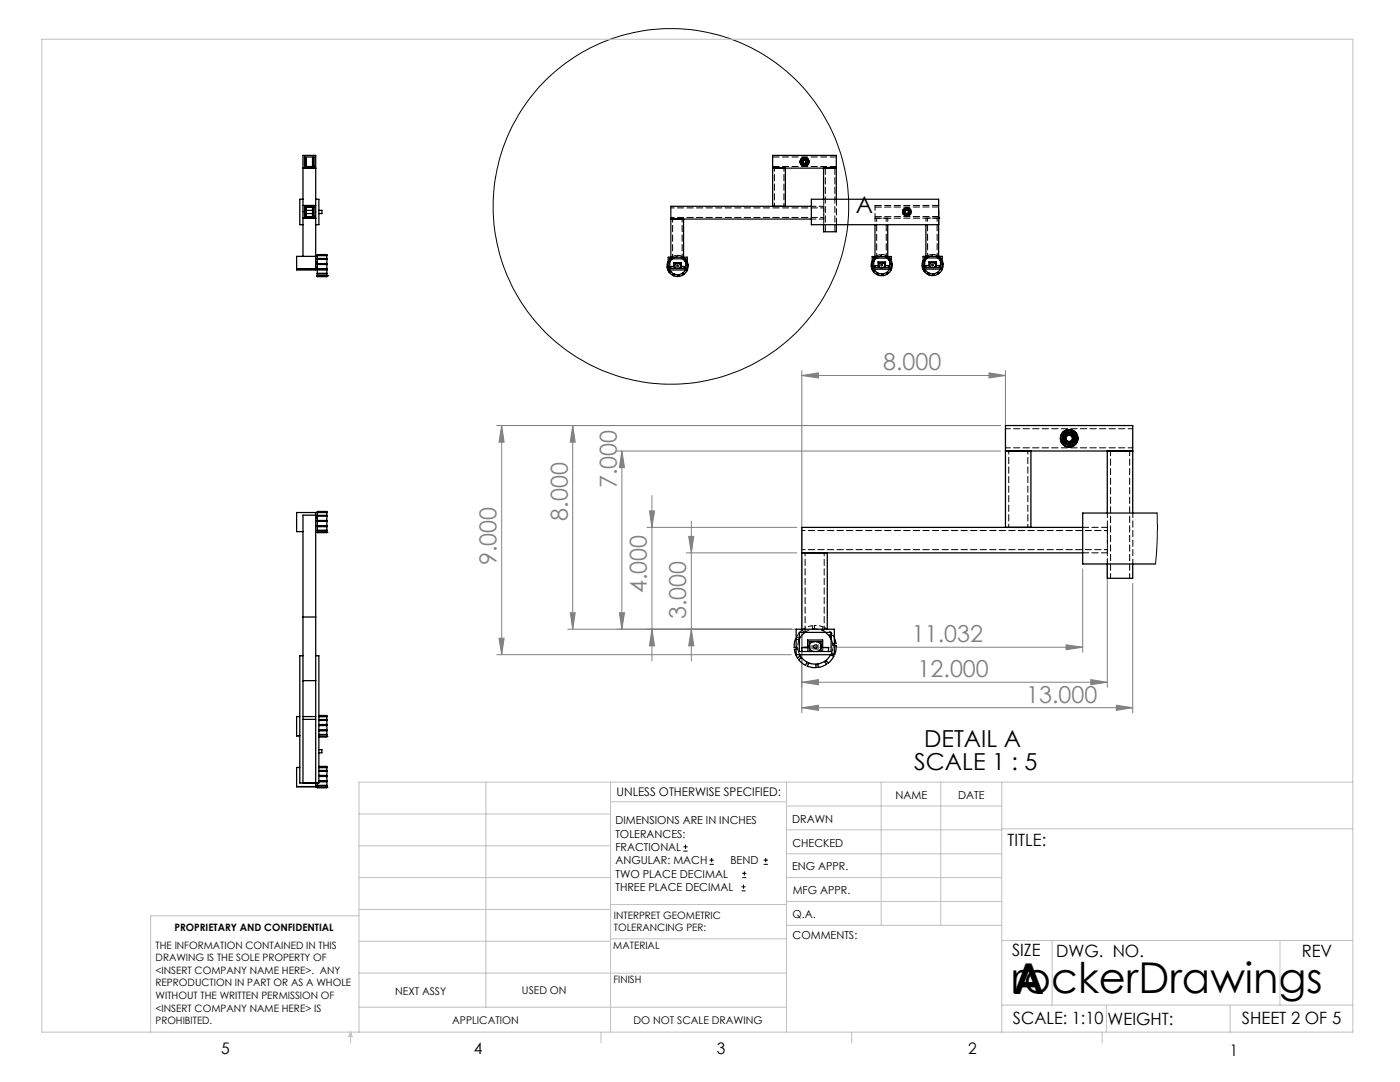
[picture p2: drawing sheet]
<svg xmlns="http://www.w3.org/2000/svg" width="279mm" height="216mm" viewBox="0 0 279 216" stroke-linecap="round" stroke-linejoin="round" font-family="sans-serif">
<g fill="none" stroke="#000" stroke-width=".2">
<path d="M136.4 169.8h.8M136.4 169h.8M136.8 168.6v.8M141.6 172.5h.9M141.6 171.6h.9M142 171.2v.8M148 177.8h.8M148 177h.8M148.1 175.1h.8M148.1 174.3h.8M148.4 176.5v.8M148.6 173.9v.8"/>
<path d="M152.4 172.5h.8M152.4 171.6h.8M152.8 171.2v.8"/>
<circle cx="133.9" cy="41.2" r="35.5"/>
</g>
<g fill="none" stroke="#808080" stroke-width=".2">
<path d="M160 74.9l3.3-.5v1zM160 73.9v35.4M160 74.9h40.7M197.4 74.4l3.3 .5-3.3 .5zM200.7 73.9v15.1M99.1 84.9h100.6M100.1 84.9l.5 3.3h-1zM100.1 84.9v45.7M114.3 84.9l.5 3.3h-1zM114.3 84.9v40.7M123.1 90h76.6M124.1 90l.5 3.3h-1z"/>
<path d="M124.1 90v35.6M130.1 98.9v33M129.1 105.2h29.9M129.6 102h1l-.5 3.2zM136.9 110.3h22.1M137.4 107h1.1l-.5 3.3zM138 104v27.9M160 111.3v30.9M216.1 113.5v16.6M221 111.3v25.8M226.1 116.4v25.8M99.1 130.6h58.8"/>
<path d="M99.6 127.4h1l-.5 3.2zM113.3 125.6h45.7M113.8 122.3h1l-.5 3.3zM123.6 122.3h1l-.5 3.3zM130.1 125.6l.5 3.3h-1zM138 125.6l.5 3.3h-1.1zM160 129.2l3.3-.5v.9zM160 129.2h56.1M160 136.1l3.3-.5v1zM160 136.1h61M212.8 128.7l3.3 .5-3.3 .4zM217.7 135.6l3.3 .5-3.3 .5z"/>
<path d="M160 141.2l3.3-.5v1zM160 141.2h66.1M222.8 140.7l3.3 .5-3.3 .5z"/>
</g>
<g fill="none" stroke="#c0c0c0" stroke-width=".2">
<path d="M8.4 7.8h261.6v198.2h-261.6zM97 156.1v44.9M121.8 156.1v49.9M121.8 160h35.2M157 156.1v49.9M175.9 156.1v28.5M187.7 156.1v28.5M199.9 156.1v49.9M270 156.1h-198.4v49.9M71.6 175.1h50.2M71.6 168.8h50.2M71.6 162.4h50.2"/>
<path d="M157 170.4h42.9M157 165.6h42.9M157 160.8h42.9M157 175.1h42.9M157 179.9h42.9M199.9 165.4h70.1M71.6 194.2h85.4M71.6 187.8h50.2M71.6 181.5h50.2M71.6 182.7h-41.5v23.3M121.8 187.3h35.2M121.8 180.5h35.2"/>
<path d="M157 184.6h42.9M199.9 187.7h70.1M210 187.7v12.9M255.4 187.7v12.9M70 206v2.1M70 206l.3 .8h-.7zM71.6 201h85.4M119.9 206v2.1M170 206v2.1M199.9 200.6h70.1M220 206v2.1M220.8 200.6v5.4"/>
<path d="M245.5 200.6v5.4"/>
</g>
<g fill="#808080">
<path d="M217.7 135.6l3.3 .5-3.3 .5zM160 136.1l3.3-.5v1z"/>
<path d="M160 141.2l3.3-.5v1zM222.8 140.7l3.3 .5-3.3 .5z"/>
<path d="M160 129.2l3.3-.5v.9zM212.8 128.7l3.3 .5-3.3 .4zM160 74.9l3.3-.5v1zM197.4 74.4l3.3 .5-3.3 .5z"/>
<path d="M130.1 125.6l.5 3.3h-1zM129.6 102h1l-.5 3.2z"/>
<path d="M113.8 122.3h1l-.5 3.3zM114.3 84.9l.5 3.3h-1zM99.6 127.4h1l-.5 3.2zM100.1 84.9l.5 3.3h-1z"/>
<path d="M138 125.6l.5 3.3h-1.1zM137.4 107h1.1l-.5 3.3z"/>
<path d="M123.6 122.3h1l-.5 3.3zM124.1 90l.5 3.3h-1z"/>
</g>
<g fill="none" stroke="#000" stroke-width=".25">
<path d="M60.5 39.8h-.7v5h.7M60.5 33.5h2.5M60.8 31.4h.3M60.8 33.2h.3M60.8 31.3h1.9v1.9h-1.9zM61.1 31.4v1.8M62.4 31.4v1.8M62.4 31.4h.3M62.4 33.2h.3M63 39.8h.6v5h-.6M154.2 33.5h12.7M156.7 33.5v7.7"/>
<path d="M159.9 32.2h.1M160 32h.1M160 32.3h-.1M160.1 31.9l.1 .1M160.1 32.6h-.1M160.2 32.6l-.1 .1M160.3 31.7l.1 .1M160.4 32.8l-.1 .1M160.4 31.7v.1M160.4 32.8v.1M160.7 32.8v.1M160.7 31.7v.1"/>
<path d="M160.7 31.7h.1M160.8 32.8v.1M160.8 31.7v.1M161 32.6v.1M161 32.6h.1M161 31.9v.1M161.1 32.3h.1M161.1 32h-.1M161.1 32.2h.1M164.4 33.5v6.3M166.9 39.8v-8.8h-12.7v10.2M59.2 53.7h.1"/>
<path d="M59.2 53.7h3.8M60.5 51.2v-20.2h2.5v22.9h-3.8v-2.7h3.8M60.5 43.5h2.5M60.5 41h2.5M60.8 41.4h.3M60.8 43.1h.3M60.8 41.3h1.9v1.9h-1.9zM60.8 41.3h1.9M61.1 41.4v1.7M61.1 42.6h1.3M61.1 42h1.3M62.4 41.9v1.2"/>
<path d="M62.4 41.4v1.7M62.4 41.4v.5M62.4 41.4h.3M62.4 43.1h.3M63 53.7h.1M63 53.6h.3M63 53.4h.3M63 52.2h.3M63.3 55v.1M63.3 55.2h.1M63.3 52.8v.9M63.3 51.8v.8"/>
<path d="M63.3 53.9v.6M63.3 51v.6M63.3 54.6v.4M63.3 50.9v-.1h1.9v.1M63.3 55h.1M63.3 55.2h1.9M63.3 55h1.9M63.3 55.1h1.9M63.3 50.9v.1M63.3 51.6v.2M63.3 52.6v.2M63.3 53.7v.2"/>
<path d="M63.3 54.5v.1M63.3 55.1v.1M63.3 52.8h1.9M63.3 53.7h1.9M63.3 51.8h1.9M63.3 52.6h1.9M63.3 53.9h1.9M63.3 54.5h1.9M63.3 51.6h1.9M63.3 51h1.9M63.3 54.6h1.9M63.3 50.9h1.9"/>
<path d="M63.6 42h.6v.6h-.6M65.2 55v.1M65.2 55.2h.1M65.2 52.8v.9M65.2 51.8v.8M65.2 53.9v.6M65.2 51v.6M65.2 54.6v.4M65.2 55h.1M65.2 50.9v.1M65.2 51.6v.2M65.2 52.6v.2"/>
<path d="M65.2 53.7v.2M65.2 54.5v.1M65.2 55.1v.1M133.4 52.3l-.3 .4v.5h.3M133.4 53.3l-.3 .1 .3 .7 .1 .1 .2-.2 .1 .2-.2 .2v.1l.7 .4 .1-.3 .2 .2-.2 .2 .6 .2h.3v-.3h.2v.2l.8-.2-.1-.3 .1-.1 .2 .2 .6-.6-.3-.2M133.4 51.3h3.8v2.6h-3.8zM133.7 53.9a1.74 1.74 0 0 0 1.5 .9 1.74 1.74 0 0 0 1.6-.9M133.7 51.6h3.1v2h-3.1zM133.9 53.6v-.4h.6v-.8h1.5v.8h.6v.4M133.9 43.7h28M134.1 51.6v.1M134.2 51.6l-.5 .7"/>
<path d="M134.6 53.6v-1h1.2v1M135.1 52.6a.49 .49 0 0 0-.5 .5 .49 .49 0 0 0 .5 .5M135.3 52.6a.49 .49 0 0 1 .5 .5 .49 .49 0 0 1-.5 .5M136.3 51.6l.5 .8M136.4 43.7v7.6M136.8 51.6v.1M136.8 53.9h.1M136.8 51.8l-.2 .2 .2 .1M137.2 52.2l.1 .5-.1 .1M137.2 53h.1l-.1 .9M161.9 41.2h-28v10.1M164.4 44.8v1.4h2.5v-1.4"/>
<path d="M174.1 53.2h-.2l.1 .6 .2 .2 .2-.1 .2 .1-.3 .2 .7 .6 .1-.3 .2 .1-.1 .3 .4 .1h.5l-.1-.3h.2l.1 .3 .7-.2-.1-.4 .2-.1 .2 .3 .4-.5 .1-.2-.2-.2M174.1 52.2l-.3 .7 .3 .1M174.1 51.2h3.8v2.5h-3.8zM174.4 51.5h3.2v1.9h-3.2zM174.4 53.7a1.77 1.77 0 0 0 3.1 0M174.6 53.4v-.4h.6v-.8h1.5v.8h.6v.4M174.6 44.8v6.4M174.8 51.5h.1M174.9 51.5l-.5 .6M175.4 53.4v-1h1.2v1M175.9 52.4a.49 .49 0 0 0-.5 .5 .49 .49 0 0 0 .5 .5M176.1 52.4a.49 .49 0 0 1 .5 .5 .49 .49 0 0 1-.5 .5"/>
<path d="M177 51.5l.6 .7M177.2 44.8v6.4M177.5 51.5h.1M177.6 53.7h.1M177.6 51.6l-.2 .2 .2 .1M177.9 52.1l.1 .5h-.1M177.9 52.8l.2 .1-.2 .8M184.2 52.1l-.2 .8 .2 .1M184.2 53.2h-.2l.3 .7 .1 .1 .2-.2 .1 .2-.2 .2v.1l.7 .5 .1-.3 .2 .1-.2 .3 .5 .1h.4v-.3l.2-.1v.4l.8-.3-.1-.3 .2-.1 .1 .2 .6-.6-.3-.2a1.77 1.77 0 0 1-3.1 0M184.2 51.2h3.8l.1 2.5h-3.8zM184.5 51.5v1.9h3.2v-1.9M184.5 51.5h3.2"/>
<path d="M184.6 51.5h-.1M184.8 53.4v-.4h.6v-.8h1.5v.8h.6v.4M184.8 44.8v6.4M185 51.5h.1M185.1 51.5l-.6 .6M185.5 53.4v-1h1.2v1M186 52.4a.49 .49 0 0 0-.5 .5 .49 .49 0 0 0 .5 .5M186.2 52.4a.49 .49 0 0 1 .5 .5 .49 .49 0 0 1-.5 .5M187.1 51.5l.6 .7M187.3 43.5h.1M187.3 44.8h-25.4v-5h25.4v11.4M187.7 51.5h.1"/>
<path d="M187.7 51.6l-.2 .2 .2 .1M188 52l.2 .6h-.2M188 52.8h.2v.1l-.1 .8M188 53.7h.1M200.7 90h25.4M205.7 90v15.2M212.1 87.3l.2 .1M212.3 86.8l.1 .1M212.3 87.5l-.2 .1M212.4 86.6l.1 .2M212.4 88.1h-.1M212.5 88.2l-.1 .1"/>
<path d="M212.9 86.3l.1 .2M213 88.5l-.1 .2M213.1 86.2v.2M213.1 88.5v.2M213.6 86.2v.2M213.6 88.5v.2M213.8 88.5l.1 .2M213.9 86.3l-.1 .2M214.2 88.2l.1 .1M214.3 88.1h.2M214.3 86.6l-.1 .2M214.5 87.5l.2 .1"/>
<path d="M214.5 86.8l-.2 .1M214.7 87.3l-.2 .1M221 90v12.4M60.5 106.1h-1.3v-3.8h3.8v54.7h-3.8v-3.9h.6M63 102.8h-2.5v53.4M63 104.9h.3M63 103.4h.3M63.3 104v.9M63.3 103v.9M63.3 105.1v.7M63.3 102.3v.5M63.3 105.9v.3"/>
<path d="M63.3 102.2v-.1h1.9v.1M63.3 106.3h.1M63.3 102.2v.1M63.3 102.8v.2M63.3 103.9v.1M63.3 104.9v.2M63.3 105.8v.1M63.3 106.2v.1M63.3 106.3h1.9M63.3 104h1.9M63.3 104.9h1.9M63.3 103.9h1.9"/>
<path d="M63.3 103h1.9M63.3 105.1h1.9M63.3 105.8h1.9M63.3 105h1.9M63.3 102.8h1.9M63.3 102.3h1.9M63.3 105.9h1.9M63.3 106.2h1.9M63.3 102.2h1.9M65.2 104v.9M65.2 103v.9M65.2 105.1v.7"/>
<path d="M65.2 102.3v.5M65.2 105.9v.3M65.2 106.3h.1M65.2 102.2v.1M65.2 102.8v.2M65.2 103.9v.1M65.2 104.9v.2M65.2 105.8v.1M65.2 106.2v.1M160 110.3h56.1M165.1 110.3v15.3M216.1 105.2h-56.1v20.4"/>
<path d="M221 112.5v2.9h5.1v-2.9M226.1 102.4v-17.5h-25.4v20.3M230.9 102.4h-14.8v10.1h14.5M60.5 130.8h-.7v25.4h3.8v-25.4h-.6M60.5 135.8h2.5M60.5 123.1h2.5M158.9 127.5h-.1l-.2 .6-.1 1.1h.4M158.9 129.6h-.4l.6 1.7 .6-.4 .2 .4-.5 .3 .1 .2 1.3 1 .2-.6 .4 .2-.3 .5 1.1 .3h.7l-.1-.6h.4l.1 .6 1.3-.4 .4-.3-.4-.5 .3-.2 .4 .5 1.1-1.3-.5-.4M158.9 125.6h7.6v5h-7.6zM159.5 126.2h6.4v3.8h-6.4zM159.6 126.2h-.1M159.6 130.6a3.5 3.5 0 0 0 6.2 0"/>
<path d="M160 130v-.8h1.2v-1.5h3v1.5h1.1v.8M160.4 126.2h.1M160.6 126.2l-1.1 1.3M161.5 130v-2h2.4v2M162.5 128a.99 .99 0 0 0-1 1 .99 .99 0 0 0 1 1M162.9 128a.99 .99 0 0 1 1 1 .99 .99 0 0 1-1 1M164.7 126.2l.8 .7 .4 .7M165.8 126.2l.1 .1M165.9 126.5l-.4 .3 .2 .3 .2-.1M166.5 127.3l.3 1.1h-.3M166.5 128.9l.4-.1v.2l-.1 .9-.3 .7M59.2 146.8h.6"/>
<path d="M59.8 143h-.6v3.8h.6M60.5 156.2h.1M60.5 143.5h2.5M60.5 143h2.5M60.8 156.2h.1M62.7 156.2h.1M63 156.2h.1M63.3 156.2v.5M63.3 156.8v.3M63.3 157.1h.1M63.3 157.1h1.9M63.3 156.7v.1"/>
<path d="M63.3 156.7h1.9M63.3 156.8h1.9M63.6 149.6h.6v.6h-.6M63.6 152.9h1.6v.2M63.6 142.8h1.6v.1M63.6 147h1.6M63.6 154.9h1.6M63.6 155.8h1.6M63.6 153.9h1.6M63.6 154.7h1.6M63.6 154.8h1.6M63.6 156h1.6"/>
<path d="M63.6 155.9h1.6M63.6 153.7h1.6M63.6 153.2h1.6M63.6 153.1h1.6M63.6 144.8h1.6M63.6 145.7h1.6M63.6 144.6h1.6M63.6 143.8h1.6M63.6 145.8h1.6M63.6 146.5h1.6M63.6 143.6h1.6M63.6 143h1.6"/>
<path d="M63.6 146.6h1.6M63.6 142.9h1.6M65.2 154.9v.9M65.2 153.9v.8M65.2 156v.7M65.2 153.2v.5M65.2 156.8v.3M65.2 157.1h.1M65.2 144.8v.9M65.2 143.8v.8M65.2 145.8v.7M65.2 143v.6"/>
<path d="M65.2 146.6v.4M65.2 147h.1M65.2 142.9v.1M65.2 143.6v.2M65.2 144.6v.2M65.2 145.7v.1M65.2 146.5v.1M65.2 153.1v.1M65.2 153.7v.2M65.2 154.7v.2M65.2 155.8v.2M65.2 156.7v.1"/>
<circle cx="160.5" cy="32.3" r=".32"/>
<circle cx="160.6" cy="32.3" r=".88"/>
<circle cx="160.6" cy="32.3" r=".65"/>
<circle cx="160.6" cy="32.3" r=".55"/>
<circle cx="160.6" cy="32.3" r=".83"/>
<circle cx="160.6" cy="32.3" r=".87"/>
<circle cx="160.6" cy="32.3" r=".35"/>
<circle cx="181" cy="42.3" r=".33"/>
<circle cx="213.4" cy="87.5" r=".64"/>
<circle cx="213.4" cy="87.5" r="1.76"/>
<circle cx="213.4" cy="87.5" r="1.1"/>
<circle cx="213.4" cy="87.5" r=".71"/>
<circle cx="213.4" cy="87.5" r="1.29"/>
<circle cx="213.4" cy="87.5" r="1.68"/>
<circle cx="213.4" cy="87.5" r="1.75"/>
</g>
<g fill="none" stroke="#000" stroke-width=".2" stroke-dasharray="1.3 .6">
<path d="M159.9 32.3v.2l.1 .1M160 31.9l-.1 .1v.2M160 32.2l.2-.1M160.1 32.7v.2h.2M160.1 32.6l.1-.1M160.2 31.9l.2-.1M160.2 32.1l-.1-.1M160.2 32.5l-.2-.2M160.3 31.7h-.2v.2M160.4 32.8h.1M160.4 31.8h.1M160.4 32.8l-.2-.2"/>
<path d="M160.4 32.9l.2 .1 .1-.1M160.4 31.7h.3M160.7 32.8h-.3M160.7 31.6l-.1-.1-.2 .1M160.8 31.8l.2 .1M160.8 32.9l.3-.1M161 32.6l-.2 .2M161 32l.1 .2M161.1 31.9v-.1M161.1 32.8v-.1M161.1 31.8l-.3-.1M161.1 32.3l-.1 .3"/>
<path d="M161.1 32.6l.2-.1M161.2 32.2l.1-.1M161.3 32.5l-.1-.2M161.3 32.1l-.2-.2M166.9 31.3h-12.7M166.9 33.2h-12.7M133.4 53.3h.1M133.4 52.3l.2 .1M133.4 52.1l.3-.4M133.5 53.1h-.1M133.5 53.3v-.2M133.6 52.4l.1-.2"/>
<path d="M133.7 52.2l-.3-.1M133.7 51.6l.2-.2M133.9 51.4l.2 .2M134.1 51.6l.2-.1M134.3 51.5l-.2-.2M134.5 53.1v.4M134.9 51l.1 .3M135 51.3h.2M135.2 51.3l-.1-.3M135.9 51.4l.2 .1M136 53.1v.4M136 51.1l-.1 .3"/>
<path d="M136.1 51.5l.1-.3M136.8 51.7l.1 .1M136.8 52l.2-.1M136.9 51.8h-.1M136.9 53.7l-.1 .2M137 51.9l.2 .3M137 52.8v.2M137 53h.2M137.2 52.8h-.2M137.2 53.8l-.3-.1M164.4 44.8v-5.1M164.7 46.2v-12.7"/>
<path d="M166.6 46.2v-12.7M166.9 44.8v-5.1M174.1 52.1l.2 .1M174.1 53.2h.1M174.1 51.9l.3-.4M174.2 53h-.1M174.2 53.2v-.2M174.3 52.2l.1-.1M174.4 52.1l-.3-.2M174.4 51.5l.3-.3M174.6 41h12.7M174.6 41.3h12.7"/>
<path d="M174.6 43.2h12.7M174.6 43.5h12.7M174.7 51.2l.2 .3M174.9 51.5l.1-.1M175 51.4l-.2-.3M175.2 53v.4M175.7 50.8v.3M175.7 51.1h.2M175.9 51.1v-.3M176.6 51.2l.2 .1M176.7 53v.4M176.8 50.9l-.2 .3"/>
<path d="M176.8 51.3l.1-.3M177.6 51.5v.1M177.6 51.9l.1-.1M177.6 51.6h.1M177.7 53.5l-.1 .2M177.7 51.8l.2 .2M177.8 52.6v.2M177.8 52.8h.1M177.9 52.6h-.1M177.9 53.7l-.2-.2M184.3 52.1l.2 .1M184.3 53.2l.1-.1"/>
<path d="M184.3 51.9l.3-.4M184.4 52.9l-.1 .1M184.4 53.1v-.2M184.5 52.2l.1-.2M184.6 52l-.3-.1M184.6 51.5l.2-.3M184.8 51.2l.2 .3M185 51.5l.2-.1M185.2 51.4l-.2-.3M185.4 53v.4M185.8 50.8l.1 .3M185.9 51.1h.2"/>
<path d="M186.1 51.1l-.1-.3M186.8 51.2l.2 .1M186.9 53v.4M186.9 50.9l-.1 .3M187 51.3l.1-.3M187.7 51.5l.1 .1M187.7 51.9l.2-.2M187.8 51.6h-.1M187.8 53.5l-.1 .2M187.9 51.7l.2 .3M187.9 52.6v.2M187.9 52.8h.2"/>
<path d="M188.1 52.6h-.2M188.1 53.6l-.3-.1M212.3 87.4l.2-.3M212.5 88v-.2M212.5 86.7l.3 .1 .2-.3M212.5 87.1v-.2M212.5 87.8l-.2-.3M213 88.5v-.1M213 86.5v-.1M213 88.4l-.2-.3h-.3M214.4 86.6v-.1M214.4 88.4v-.1"/>
<path d="M214.5 88.1l.3-.3M214.7 87.3l.1-.2M214.8 87.8l-.1-.2M214.8 87.1l-.3-.3M221 105.2v5.1M158.9 129.6l.3-.1M158.9 127.5l.5 .2M159.1 129.1l-.2 .1M159.2 129.5l-.1-.4M159.4 127.7l.1-.4M159.5 127.3l-.5-.2M160.1 125.7l.4 .5"/>
<path d="M160.5 126.2l.3-.2M160.8 126l-.4-.5M162.1 124.8l.1 .7M162.2 125.5l.4-.1M162.6 125.4l-.1-.6M164 125.7l.4 .1M164.3 125.1l-.3 .6M164.4 125.8l.2-.5M165.8 130.6a3.5 3.5 0 0 0 .1-3M165.9 126.3l.1 .1M165.9 127l.3-.3M166 126.4l-.1 .1"/>
<path d="M166 130.3l-.1 .3M166.2 128.5l.1 .4M166.3 128.9l.2-.1M166.5 128.4l-.3 .1M166.5 130.5l-.5-.2"/>
</g>
<g fill="none" stroke="#000" stroke-width=".2" stroke-dasharray="1.3 .6" stroke-dashoffset=".6">
<path d="M134.2 51.3v-7.6M135.3 53.3a.2 .2 0 0 1-.2-.3 .2 .2 0 0 1 .3-.1 .2 .2 0 0 1-.1 .3v.1M136.1 51.3v-7.6M136.3 51.6l-.5-.2-.7-.1M154.6 41.2v-7.7M156.5 41.2v-7.7M164.4 43.4h-30.5M164.4 41.5h-30.5M174.6 43.5v1.3M175 43.5v7.7M176 53.1a.2 .2 0 0 1-.2-.3 .2 .2 0 0 1 .3-.1 .2 .2 0 0 1 0 .4h-.1M176.9 43.5v7.7"/>
<path d="M177 51.5l-.4-.3h-.8M177.2 43.5v1.3M184.8 43.5v1.3M185.1 43.5v7.6M186.2 53.1a.2 .2 0 0 1-.2-.3 .2 .2 0 0 1 .3-.1 .21 .21 0 0 1-.1 .4M187 43.5v7.6M187.2 51.5l-.5-.3-.7-.1M187.3 42.3v-1.3M212.5 87.7a.93 .93 0 0 1 1-1.2 .93 .93 0 0 1 .7 1.5 .93 .93 0 0 1-1.6 0l-.1-.3M201.3 105.2v-15.2M205.1 105.2v-15.2M221 109.7h-61"/>
<path d="M221 105.9h-61M160.7 125.5v-15.2M162.4 129.1a.32 .32 0 0 1 .3-.4 .32 .32 0 0 1 .3 .4 .32 .32 0 0 1-.5 .1l-.1-.1M164.5 125.5v-15.2"/>
</g>
<g fill="none" stroke="#000" stroke-width=".2" stroke-dasharray="1.3 .6" stroke-dashoffset=".3">
<path d="M164.4 41.2v2.5M174.6 43.5h2.6M174.6 43.5v-2.5M184.8 43.5h2.5M213.1 86.4l.3 .2 .3-.2M213.7 88.5l-.3-.2-.3 .2M213.8 86.4l.1 .3h.3M213.9 88.6l.3 .1 .2-.3M214.2 88.1l-.3 .1-.1 .3M214.3 86.9l-.1 .3 .3 .2M214.4 86.5l-.2-.3-.3 .1M214.5 87.5l-.3 .2 .1 .3"/>
<path d="M226.1 85.5h-25.4M226.1 89.4h-25.4M221 112.5v-10.2M221.6 115.4v-25.4M225.4 115.4v-25.4M226.1 112.5v-10.2M162.9 129.4a.4 .4 0 0 1-.6-.4 .4 .4 0 0 1 .5-.4 .4 .4 0 0 1 .2 .7l-.1 .1M164.8 126.2l-1-.5-1.4-.2M166.2 126.7l.3 .6"/>
</g>
<g fill="none" stroke="#000" stroke-width=".2" stroke-dasharray="1.3 .6" stroke-dashoffset=".4">
<path d="M160.2 32.3a.38 .38 0 0 1 .5-.4 .38 .38 0 0 1 .1 .7 .38 .38 0 0 1-.6-.2v-.1M134.1 51.3l.8-.3M135.1 51l.9 .1M136.2 51.2l.6 .4M164.4 43.7h-2.5M164.4 41.2h-2.5M174.8 51.1l.9-.3M175.9 50.8l.9 .1M176.9 51l.6 .5M181.4 42.3a.38 .38 0 0 1-.6 .3 .38 .38 0 0 1-.1-.6 .38 .38 0 0 1 .6 .1l.1 .2M185 51.1l.8-.3M186 50.8l.9 .1"/>
<path d="M187.1 51l.6 .5M212.1 87.6a.3 .3 0 0 0-.1 .3 .3 .3 0 0 0 .3 .2M212.3 86.8a.3 .3 0 0 0-.3 .2 .3 .3 0 0 0 .1 .3M212.4 88.3a.3 .3 0 0 0 .1 .4 .3 .3 0 0 0 .4-.1M212.9 86.3a.3 .3 0 0 0-.4-.1 .3 .3 0 0 0-.1 .4M213.1 88.7a.3 .3 0 0 0 .3 .2 .3 .3 0 0 0 .3-.2M213.7 86.2a.3 .3 0 0 0-.3-.2 .3 .3 0 0 0-.3 .2M159.6 126.2l.5-.5M161.2 129.2v.8M164.2 129.2v.8"/>
</g>
<path d="M181.5 42.3a.55 .55 0 0 1-.7 .5 .55 .55 0 0 1-.2-1 .55 .55 0 0 1 .9 .3v.2M181.8 42.3a.84 .84 0 0 1-1.2 .7 .84 .84 0 0 1-.1-1.4 .84 .84 0 0 1 1.3 .5v.2M159.6 127.5l-.4 1.3 .1 1 .3 .8" fill="none" stroke="#000" stroke-width=".2" stroke-dasharray="1.3 .6" stroke-dashoffset="-.1"/>
<path d="M133.7 52.3l-.2 .7 .2 .9M136.8 53.9a1.75 1.75 0 0 0 0-1.5M174.4 52.1l-.2 .7 .2 .9M177.5 53.7a1.75 1.75 0 0 0 .1-1.5M181.9 42.3a.87 .87 0 0 1-1.3 .8 .87 .87 0 0 1-.2-1.5 .87 .87 0 0 1 1.4 .5l.1 .2M184.6 52.1l-.2 .7 .2 .9M187.7 53.7a1.75 1.75 0 0 0 0-1.5M164.6 125.3l1.2 .9" fill="none" stroke="#000" stroke-width=".2" stroke-dasharray="1.3 .6" stroke-dashoffset=".8"/>
<g fill="none" stroke="#000" stroke-width=".2" stroke-dasharray="1.3 .6" stroke-dashoffset=".5">
<path d="M160.1 32.3l-.2-.1v.2l.1 .1 .1-.2M160.2 31.9l-.2-.1-.1 .2 .2 .1 .1-.2M160.3 32.6l-.2-.1-.1 .2 .2 .1 .1-.2M160.5 31.7l-.2-.1-.1 .2 .2 .1 .1-.2M160.6 32.8l-.2-.1-.1 .2 .2 .1 .1-.2M160.9 31.6h-.2l-.1 .2h.2l.1-.2M160.9 32.8l-.1-.1-.1 .2 .2 .1v-.2M161.2 31.8h-.2l-.1 .1 .2 .1 .1-.2M161.2 32.5l-.2-.1v.2l.1 .1 .1-.2M161.3 32.2l-.2-.1-.1 .2 .2 .1 .1-.2M135.1 51.3l-.9 .3M135.1 53.1a.16 .16 0 0 1 .2-.2 .16 .16 0 0 1 .1 .3 .16 .16 0 0 1-.3-.1"/>
<path d="M175.8 51.2l-.9 .3M175.8 52.9a.16 .16 0 0 1 .2-.2 .16 .16 0 0 1 .1 .3 .16 .16 0 0 1-.3 0v-.1M180.3 42.4l.1 .1 .1-.2-.2-.1v.2M180.3 42.1l.1 .1 .2-.1-.2-.2-.1 .2M180.3 42.5l.1 .1 .2-.1-.2-.2-.1 .2M180.3 42l.2 .1 .1-.2-.2-.1-.1 .2M180.4 42.7l.2 .1 .1-.2-.2-.1-.1 .2M180.5 41.8l.1 .1 .2-.1-.2-.2-.1 .2M180.5 42.7l.1 .2 .2-.2-.2-.1-.1 .1M180.6 41.8l.2 .1 .1-.2-.2-.1-.1 .2M180.7 42.9l.2 .1 .1-.2-.2-.1-.1 .2M180.8 41.7l.2 .1 .1-.1-.1-.2-.2 .2"/>
<path d="M180.8 42.9l.2 .1 .1-.1-.1-.2-.2 .2M181 41.7l.2 .1 .1-.2-.2-.1-.1 .2M181.1 42.9l.2 .1 .1-.2-.2-.1-.1 .2M181.2 41.8l.1 .1 .2-.1-.2-.2-.1 .2M181.2 42.7l.1 .2 .2-.2-.2-.1-.1 .1M181.3 41.9l.2 .1 .1-.2-.2-.1-.1 .2M181.3 42.3a.35 .35 0 0 1-.5 .3 .35 .35 0 0 1-.1-.6 .35 .35 0 0 1 .6 .2v.1M181.4 42.6l.1 .1 .1-.2-.2-.1v.2M181.4 42.1l.1 .1 .2-.1-.2-.2-.1 .2M181.4 42.4l.2 .2 .1-.2-.2-.1-.1 .1M181.4 42.3l.2 .1 .1-.2-.2-.1-.1 .2M181.6 42.3a.64 .64 0 0 1-.9 .5 .64 .64 0 0 1-.1-1 .64 .64 0 0 1 1 .3v.2"/>
<path d="M186 51.1l-.9 .4M186 52.9a.16 .16 0 0 1 .2-.2 .16 .16 0 0 1 .1 .3 .16 .16 0 0 1-.3-.1M159 127.1l.6-.9"/>
</g>
<path d="M160.1 32.3a.45 .45 0 0 1 .7-.4 .45 .45 0 0 1 .1 .7 .45 .45 0 0 1-.7-.2l-.1-.1M161.3 32.3a.74 .74 0 0 0-1-.7 .74 .74 0 0 0-.2 1.3 .74 .74 0 0 0 1.2-.5v-.1M180.2 42.3a.74 .74 0 0 0 1.1 .6 .74 .74 0 0 0 .1-1.2 .74 .74 0 0 0-1.1 .4l-.1 .2M181.4 42.3a.45 .45 0 0 1-.6 .4 .45 .45 0 0 1-.1-.8 .45 .45 0 0 1 .7 .2v.2M212.7 87.7a.76 .76 0 0 1 .8-1 .76 .76 0 0 1 .5 1.1 .76 .76 0 0 1-1.2 .1l-.1-.2" fill="none" stroke="#000" stroke-width=".2" stroke-dasharray="1.3 .6" stroke-dashoffset=".2"/>
<path d="M160.1 32.3a.46 .46 0 0 1 .7-.4 .46 .46 0 0 1 .1 .7 .46 .46 0 0 1-.8-.2v-.1M181.4 42.3a.46 .46 0 0 1-.6 .4 .46 .46 0 0 1-.1-.8 .46 .46 0 0 1 .7 .2v.2M221 110.3h-4.9M221 105.2h-4.9" fill="none" stroke="#000" stroke-width=".2" stroke-dasharray="1.3 .6" stroke-dashoffset=".1"/>
<path d="M180.1 42.3a.88 .88 0 0 0 1.3 .8 .88 .88 0 0 0 .1-1.5 .88 .88 0 0 0-1.4 .5v.2M212.5 87.7a.89 .89 0 0 1 1-1.1 .89 .89 0 0 1 .6 1.3 .89 .89 0 0 1-1.5 0l-.1-.2M214.8 87.8a1.49 1.49 0 0 0-1.7-1.8 1.49 1.49 0 0 0-.9 2.4 1.49 1.49 0 0 0 2.5-.3l.1-.3" fill="none" stroke="#000" stroke-width=".2" stroke-dasharray="1.3 .6" stroke-dashoffset=".7"/>
<path d="M230.9 102.4l.1 5.1-.4 5" fill="none" stroke="#000" stroke-width=".2"/>
<g fill="none" stroke="#000" stroke-width=".2" stroke-dasharray="1.3 .6" stroke-dashoffset=".9">
<path d="M212.5 87.5a.3 .3 0 0 0-.4-.2 .3 .3 0 0 0-.1 .5 .3 .3 0 0 0 .5-.1v-.2M212.7 86.8a.3 .3 0 0 0-.4-.2 .3 .3 0 0 0-.1 .4 .3 .3 0 0 0 .4-.1l.1-.1M212.8 88.2a.3 .3 0 0 0-.4-.3 .3 .3 0 0 0-.1 .5 .3 .3 0 0 0 .5-.1v-.1M213.2 86.3a.3 .3 0 0 0-.4-.2 .3 .3 0 0 0-.1 .5 .3 .3 0 0 0 .5-.1v-.2M213.4 88.6a.3 .3 0 0 0-.4-.3 .3 .3 0 0 0-.1 .5 .3 .3 0 0 0 .5-.1v-.1M214 86.3a.3 .3 0 0 0-.5-.3 .3 .3 0 0 0 0 .5 .3 .3 0 0 0 .4-.1l.1-.1M214.1 88.5a.3 .3 0 0 0-.4-.2 .3 .3 0 0 0-.1 .5 .3 .3 0 0 0 .5-.1v-.2M214.6 86.7a.3 .3 0 0 0-.4-.3 .3 .3 0 0 0-.1 .5 .3 .3 0 0 0 .5-.1v-.1M214.7 88.1a.3 .3 0 0 0-.4-.3 .3 .3 0 0 0-.1 .5 .3 .3 0 0 0 .5-.1v-.1M214.9 87.4a.3 .3 0 0 0-.4-.3 .3 .3 0 0 0-.1 .5 .3 .3 0 0 0 .4-.1l.1-.1M160.4 125.5l1.7-.7M162.4 125.5l-1 .3-.8 .4"/>
<path d="M162.5 124.8l1.8 .3"/>
</g>
<g font-size="8.5">
<text x="201.8" y="198.1">rockerDrawings</text>
<text x="202.2" y="198.3">A</text>
</g>
<g font-size="4.7">
<text x="170.8" y="42.5">A</text>
<text x="184.4" y="149.1">DETAIL A</text>
<text x="182.5" y="153.6">SCALE 1 : 5</text>
</g>
<g font-size="4.7" fill="#808080">
<text x="176.3" y="73.9">8.000</text>
<text x="123.1" y="97.5" transform="rotate(-90 123.1 97.5)">7.000</text>
<text x="113.3" y="103.9" transform="rotate(-90 113.3 103.9)">8.000</text>
<text x="99.1" y="112.8" transform="rotate(-90 99.1 112.8)">9.000</text>
<text x="129.1" y="118.4" transform="rotate(-90 129.1 118.4)">4.000</text>
<text x="137" y="123.6" transform="rotate(-90 137 123.6)">3.000</text>
<text x="182" y="128.1">11.032</text>
<text x="183.1" y="135.1">12.000</text>
<text x="204.8" y="140.2">13.000</text>
</g>
<g font-size="3.4">
<text x="201.1" y="168.8">TITLE:</text>
<text x="202" y="190.8">SIZE</text>
<text x="210.8" y="190.9">DWG. NO.</text>
<text x="259.8" y="191">REV</text>
<text x="202.1" y="204.4">SCALE: 1:10</text>
<text x="221" y="204.5">WEIGHT:</text>
<text x="247.8" y="204.4">SHEET 2 OF 5</text>
</g>
<g font-size="3.2">
<text x="44.2" y="210.4">5</text>
<text x="94.6" y="210.3">4</text>
<text x="143.1" y="210.4">3</text>
<text x="193.2" y="210.3">2</text>
<text x="245.4" y="210.6">1</text>
</g>
<text font-size="2.4" x="123.1" y="158.9">UNLESS OTHERWISE SPECIFIED:</text>
<g font-size="2.2">
<text x="178.7" y="159.4">NAME</text>
<text x="191.2" y="159.4">DATE</text>
<text x="122.8" y="164.5">DIMENSIONS ARE IN INCHES</text>
<text x="122.8" y="167.1">TOLERANCES:</text>
<text x="158.1" y="164.2">DRAWN</text>
<text x="122.8" y="169.8">FRACTIONAL</text>
<text x="122.8" y="172.5">ANGULAR: MACH</text>
<text x="145.8" y="172.5">BEND</text>
<text x="158.1" y="173.7">ENG APPR.</text>
<text x="158.2" y="169.1">CHECKED</text>
<text x="122.8" y="175.1">TWO PLACE DECIMAL</text>
<text x="122.8" y="177.8">THREE PLACE DECIMAL</text>
<text x="158.2" y="178.4">MFG APPR.</text>
<text x="158.2" y="183.2">Q.A.</text>
<text x="158.2" y="187.4">COMMENTS:</text>
</g>
<g font-size="2.1">
<text x="78.8" y="198.5">NEXT ASSY</text>
<text x="104.2" y="198.4">USED ON</text>
<text x="90.2" y="204.3">APPLICATION</text>
<text x="126.4" y="204.3">DO NOT SCALE DRAWING</text>
</g>
<g font-size="2">
<text x="34.8" y="185.7">PROPRIETARY AND CONFIDENTIAL</text>
<text x="122.5" y="183.3">INTERPRET GEOMETRIC</text>
<text x="122.5" y="185.9">TOLERANCING PER:</text>
<text x="31.1" y="189.3">THE INFORMATION CONTAINED IN THIS</text>
<text x="31.1" y="191.8">DRAWING IS THE SOLE PROPERTY OF</text>
<text x="122.4" y="189.4">MATERIAL</text>
<text x="31.1" y="194.3">&lt;INSERT COMPANY NAME HERE&gt;. ANY</text>
<text x="31.1" y="196.8">REPRODUCTION IN PART OR AS A WHOLE</text>
<text x="122.4" y="196.2">FINISH</text>
<text x="31.1" y="199.4">WITHOUT THE WRITTEN PERMISSION OF</text>
<text x="31.1" y="201.9">&lt;INSERT COMPANY NAME HERE&gt; IS</text>
<text x="31.1" y="204.4">PROHIBITED.</text>
</g>
</svg>
